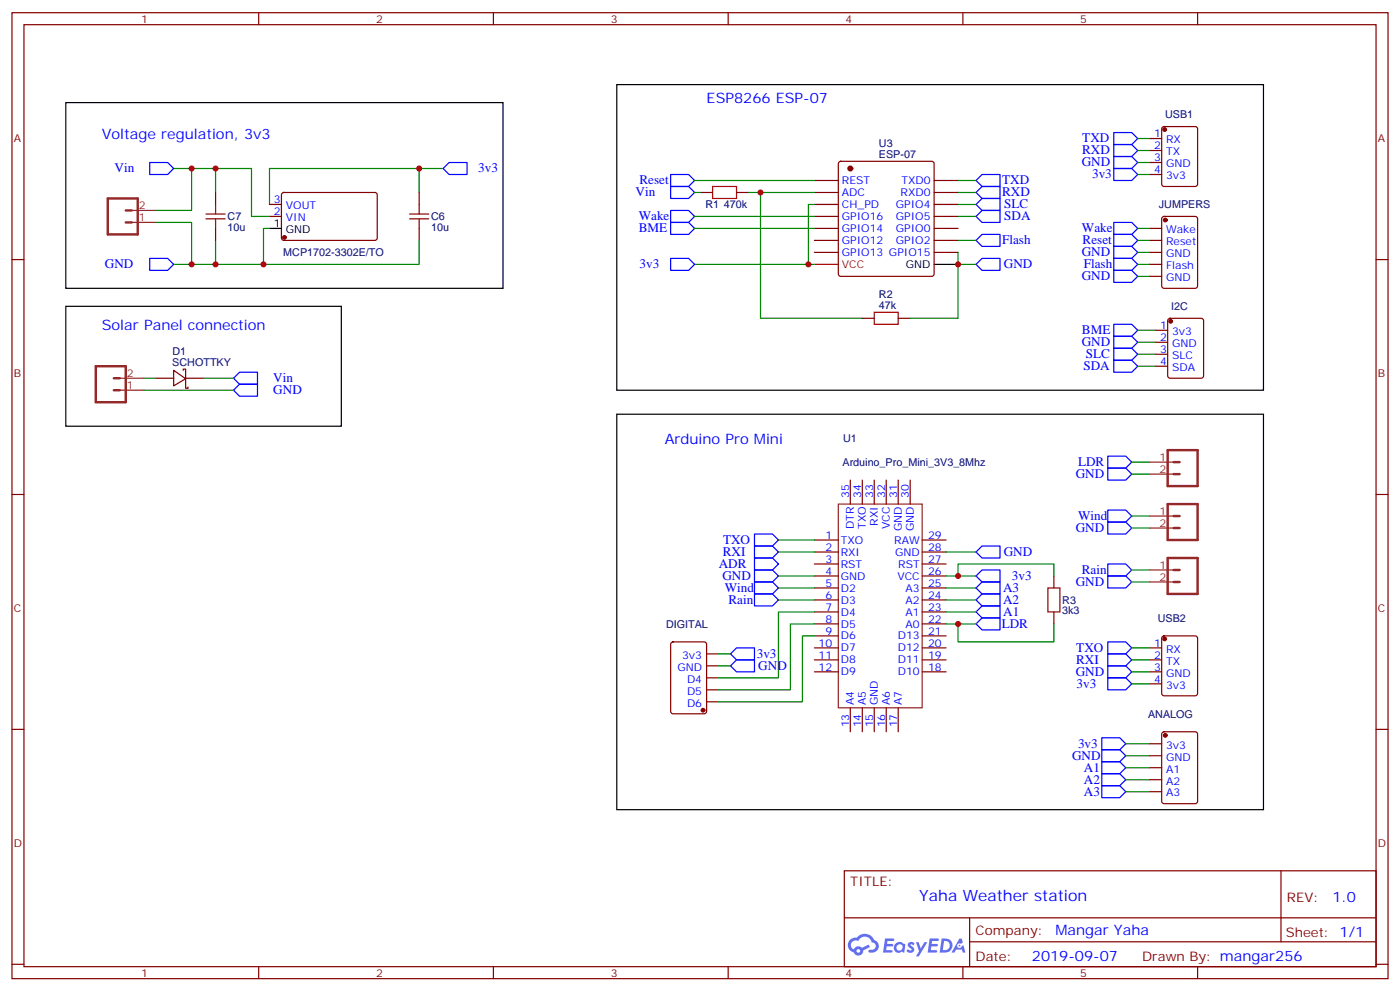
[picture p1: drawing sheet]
<svg xmlns="http://www.w3.org/2000/svg" width="412mm" height="292mm" viewBox="0 0 412 292" stroke-linecap="round" stroke-linejoin="round" font-family="sans-serif">
<g fill="none" stroke="#870000" stroke-width=".35">
<path d="M3.5 3.7h405.4v284.4h-405.4zM7.1 7.3h398.2v277.3h-398.2zM76.2 3.7v3.6M145.3 3.7v3.6M214.5 3.7v3.6M283.6 3.7v3.6M352.8 3.7v3.6M3.5 76.4h3.6M405.3 76.4h3.6M3.5 145.6h3.6M405.3 145.6h3.6M3.5 214.7h3.6"/>
<path d="M405.3 214.7h3.6M248.7 256.3h156.6v28.3h-156.6zM377.3 256.4v20.8M248.7 270.2h156.5M285.6 277.2h119.6M285.6 270.2v14.1M3.5 283.8h3.6M76.2 284.6v3.5M145.3 284.6v3.5M214.5 284.6v3.5M283.6 284.6v3.5M352.8 284.6v3.5"/>
<path d="M405.3 283.8h3.6"/>
</g>
<g fill="#5487ff">
<path d="M267.7 277.5a1.22 1.22 0 0 1 1.7 .3l-.4 .5a.47 .47 0 0 0-.3-.4 .47 .47 0 0 0-.5 .2l.1 .3a1.14 1.14 0 0 1 .8 1.7 1.14 1.14 0 0 1-1.9 0l-.2-.2 .5-.5 .7 .4a.29 .29 0 0 0 .3-.3 .29 .29 0 0 0-.2-.3 1.04 1.04 0 0 1-.6-1.7z"/>
<path d="M260.7 276.3h2.4l.3 .1-.2 .5-1.8 .1-.1 .9h1.5l.3 .3-.3 .4h-1.6l-.2 1.1h1.7l.2 .3-.2 .4h-2.6z"/>
<path d="M273.8 276.3h2.4l.3 .1-.1 .5-1.8 .1-.2 .9h1.6l.3 .3-.4 .4h-1.6l-.1 1.1h1.7l.2 .3-.2 .4h-2.6z"/>
<path d="M282.6 276.3h.7l.3 1.2-.6 .3a.69 .69 0 0 0-1 .3 .69 .69 0 0 0 .4 1 .69 .69 0 0 0 .9-.6l.5-.3 .6 2.2h-.8l-.2-.9h-1.8l-.5 .9h-.8z"/>
<path d="M269.8 277.3h.8l.6 1.9 1.1-1.9h.9l-2.6 4.2h-.8l.9-1.5z"/>
<path d="M277.4 276.3l-.6 4.1h1.3a2.11 2.11 0 0 0 2.5-2.1 2.11 2.11 0 0 0-2.5-2zM278.1 277a1.39 1.39 0 0 1 1.7 1.4 1.39 1.39 0 0 1-1.8 1.3h-.3z"/>
<path d="M263.7 277.9a1.54 1.54 0 0 0-.1 2.1 1.54 1.54 0 0 0 2.2 .2l.6 .2 .3-2.3-.2-.2-.4-.1a1.49 1.49 0 0 0-2.4 .1zM264 278.9a.94 .94 0 0 1 1.8 0 .94 .94 0 0 1-1.8 0z"/>
<path d="M250.4 276.6a2.18 2.18 0 0 0 1.1 3.8 1.44 1.44 0 0 0 1.6 .9 1.44 1.44 0 0 0 1.2-1.5l2-1-.5-.7-1.9 .9a1.47 1.47 0 0 0-2.4 .5 1.39 1.39 0 0 1-.7-2 1.39 1.39 0 0 1 2-.5 2.12 2.12 0 0 1 2.2-1.3 2.12 2.12 0 0 1 1.9 1.7 1.14 1.14 0 0 1 1.1 1.4 1.14 1.14 0 0 1-1.7 .8 .43 .43 0 0 0-.5 .3 .43 .43 0 0 0 .4 .5 1.98 1.98 0 0 0 2.5-1.2 1.98 1.98 0 0 0-1.2-2.5 3.1 3.1 0 0 0-5.3-.7l-.9 .1zM252.3 279.9a.55 .55 0 0 1 1.1 0 .55 .55 0 0 1-1.1 0z"/>
<circle cx="282.6" cy="278.4" r=".26"/>
</g>
<path d="M19.4 30.2h128.8v54.7h-128.8zM181.7 24.9h190.5v90h-190.5zM79.4 67.2h3.5M275.2 77.8h7M19.4 90.2h81.1v35.2h-81.1zM181.7 121.9h190.5v116.4h-190.5z" fill="none" stroke="#000" stroke-width=".35"/>
<g fill="none" stroke="#008700" stroke-width=".35">
<path d="M51.2 49.6h12.3v7.1M56.4 49.6v12.3h-10.5M63.5 49.6h10.6v14.1h5.3M123.5 56.7v-7.1h-44.1v10.6M123.5 49.6h7M204.6 53.1h35.3M204.6 56.7h1.8M220.5 56.7h19.4M224 56.7v37h30M282.2 53.1h5.3M282.2 56.7h5.3M335.1 51.4h3.6"/>
<path d="M335.1 47.8h3.6M335.1 44.3h3.6M335.1 40.8h3.6M45.9 65.5h10.5v12.3M63.5 70.8v7h-12.3M79.4 67.2h-1.8v10.6M123.5 70.8v7h-60M204.6 77.8h35.3M204.6 63.7h35.3M204.6 67.2h35.3M239.9 60.2h-1.8v17.6M282.2 74.3v3.5h5.3"/>
<path d="M282.2 77.8v15.9h-14.1M282.2 70.8h5.3M282.2 63.7h5.3M282.2 60.2h5.3M335.1 77.8h3.6M335.1 74.3h3.6M335.1 70.8h3.6M335.1 67.2h3.6M335.1 81.4h3.6M335.1 97.2h5.3M42.3 111.3h3.6M42.3 114.9h26.5"/>
<path d="M60 111.3h8.8M335.1 100.8h5.3M335.1 107.8h5.3M335.1 104.3h5.3M333.4 139.6h5.3M333.4 136h5.3M229.3 159h10.6M333.4 151.9h5.3M333.4 155.4h5.3M229.3 169.5h10.6M229.3 173.1h10.6M229.3 176.6h10.6"/>
<path d="M229.3 162.5h10.6M278.7 169.5h8.8M278.7 173.1h8.8M278.7 176.6h8.8M278.7 162.5h8.8M282.2 169.5v-3.5h28.2v3.5M333.4 167.8h5.3M333.4 171.3h5.3M211.7 192.5h3.5M211.7 196h3.5M239.9 180.1h-10.6v19.4h-17.6M239.9 183.7h-7.1v19.4h-21.1"/>
<path d="M239.9 187.2h-3.5v19.4h-24.7M278.7 183.7h8.8M278.7 180.1h8.8M282.2 183.7v5.2h28.2v-5.2M333.4 194.2h5.3M333.4 190.7h5.3M333.4 197.8h5.3M331.6 218.9h7.1M333.4 201.3h5.3M331.6 222.5h7.1M331.6 226h7.1M331.6 229.5h7.1"/>
<path d="M331.6 233h7.1"/>
</g>
<g fill="none" stroke="#00f" stroke-width=".35">
<path d="M328.1 39h5.3l1.7 1.8-1.7 1.7h-5.3zM44.1 47.8h5.3l1.8 1.8-1.8 1.8h-5.3zM130.5 49.6l1.8-1.8h5.3v3.6h-5.3zM197.6 51.4h5.2l1.8 1.7-1.8 1.8h-5.2zM197.6 54.9h5.2l1.8 1.8-1.8 1.7h-5.2zM287.5 53.1l1.8-1.7h5.3v3.5h-5.3zM287.5 56.7l1.8-1.8h5.3v3.5h-5.3zM328.1 49.6h5.3l1.7 1.8-1.7 1.7h-5.3zM328.1 46.1h5.3l1.7 1.7-1.7 1.8h-5.3zM328.1 42.5h5.3l1.7 1.8-1.7 1.8h-5.3zM44.1 76.1h5.3l1.8 1.7-1.8 1.8h-5.3zM197.6 76.1h5.2l1.8 1.7-1.8 1.8h-5.2z"/>
<path d="M197.6 61.9h5.2l1.8 1.8-1.8 1.8h-5.2zM197.6 65.5h5.2l1.8 1.7-1.8 1.8h-5.2zM287.5 77.8l1.8-1.7h5.3v3.5h-5.3zM287.5 70.8l1.8-1.8h5.3v3.5h-5.3zM287.5 60.2l1.8-1.8h5.3v3.5h-5.3zM287.5 63.7l1.8-1.8h5.3v3.6h-5.3zM328.1 79.6h5.3l1.7 1.8-1.7 1.7h-5.3zM328.1 72.5h5.3l1.7 1.8-1.7 1.8h-5.3zM328.1 69h5.3l1.7 1.8-1.7 1.7h-5.3zM328.1 76.1h5.3l1.7 1.7-1.7 1.8h-5.3zM328.1 65.5h5.3l1.7 1.7-1.7 1.8h-5.3zM328.1 95.5h5.3l1.7 1.7-1.7 1.8h-5.3z"/>
<path d="M328.1 99h5.3l1.7 1.8-1.7 1.7h-5.3zM68.8 114.9l1.8-1.8h5.2v3.5h-5.2zM68.8 111.3l1.8-1.7h5.2v3.5h-5.2zM328.1 102.5h5.3l1.7 1.8-1.7 1.7h-5.3zM328.1 106h5.3l1.7 1.8-1.7 1.8h-5.3zM326.3 137.8h5.3l1.8 1.8-1.8 1.7h-5.3zM326.3 134.3h5.3l1.8 1.7-1.8 1.8h-5.3zM222.2 157.2h5.3l1.8 1.8-1.8 1.7h-5.3zM326.3 150.1h5.3l1.8 1.8-1.8 1.8h-5.3zM326.3 153.7h5.3l1.8 1.7-1.8 1.8h-5.3zM222.2 167.8h5.3l1.8 1.7-1.8 1.8h-5.3zM222.2 171.3h5.3l1.8 1.8-1.8 1.7h-5.3z"/>
<path d="M222.2 174.8h5.3l1.8 1.8-1.8 1.8h-5.3zM222.2 160.7h5.3l1.8 1.8-1.8 1.8h-5.3zM222.2 164.3h5.3l1.8 1.7-1.8 1.8h-5.3zM287.5 169.5l1.8-1.7h5.3v3.5h-5.3zM287.5 162.5l1.8-1.8h5.3v3.6h-5.3zM287.5 173.1l1.8-1.8h5.3v3.5h-5.3zM287.5 176.6l1.8-1.8h5.3v3.6h-5.3zM326.3 166h5.3l1.8 1.8-1.8 1.7h-5.3zM326.3 169.5h5.3l1.8 1.8-1.8 1.8h-5.3zM215.2 192.5l1.8-1.8h5.2v3.5h-5.2zM215.2 196l1.8-1.8h5.2v3.6h-5.2zM287.5 183.7l1.8-1.8h5.3v3.5h-5.3z"/>
<path d="M287.5 180.1l1.8-1.7h5.3v3.5h-5.3zM326.3 196h5.3l1.8 1.8-1.8 1.7h-5.3zM326.3 199.5h5.3l1.8 1.8-1.8 1.8h-5.3zM326.3 192.5h5.3l1.8 1.7-1.8 1.8h-5.3zM326.3 188.9h5.3l1.8 1.8-1.8 1.8h-5.3zM324.6 217.2h5.2l1.8 1.7-1.8 1.8h-5.2zM324.6 231.3h5.2l1.8 1.7-1.8 1.8h-5.2zM324.6 227.8h5.2l1.8 1.7-1.8 1.8h-5.2zM324.6 224.2h5.2l1.8 1.8-1.8 1.8h-5.2zM324.6 220.7h5.2l1.8 1.8-1.8 1.7h-5.2z"/>
</g>
<path d="M209.9 54.9h7.1v3.5h-7.1zM60.7 64.4h5.6M60.7 63h5.6M63.5 60.2v2.8M63.5 64.4v2.8M120.6 64.4h5.7M120.6 63h5.7M123.5 60.2v2.8M123.5 64.4v2.8M257.5 91.9h7.1v3.6h-7.1zM308.7 173.1h3.5v7h-3.5z" fill="none" stroke="#a10000" stroke-width=".35"/>
<g fill="none" stroke="#870000" stroke-width=".35">
<path d="M342.4 37.5l.5-.2h9.2l.6 .4 .1 16.5-.5 .6-9.4 .1-.7-.5v-16.4zM63.5 56.7v3.5M83.1 56.9l.5-.2h27.1l.4 .7v12.9l-.7 .5-27.1-.1-.4-.6v-12.7zM123.5 56.7v3.5M206.4 56.7h3.5M217 56.7h3.5M239.9 53.1h7M239.9 56.7h7M247.2 47.7l.4-.2h26.9l.5 .2 .2 .5v32.4l-.3 .5-.4 .3h-26.9l-.4-.3-.3-.5v-32.4zM275.2 53.1h7M275.2 56.7h7M338.7 40.8h3.5"/>
<path d="M338.7 44.3h3.5M338.7 47.8h3.5M338.7 51.4h3.5M63.5 67.2v3.6M79.4 63.7h3.5M79.4 60.2h3.5M123.5 67.2v3.6M239.9 63.7h7M239.9 60.2h7M239.9 67.2h7M239.9 70.8h7M239.9 74.3h7"/>
<path d="M275.2 63.7h7M275.2 60.2h7M275.2 67.2h7M275.2 70.8h7M275.2 74.3h7M338.7 67.2h3.5M338.7 70.8h3.5M338.7 74.3h3.5M338.7 77.8h3.5M342.4 63.9l.5-.2h9.2l.6 .4 .1 20.1-.5 .6-9.4 .1-.7-.5v-20zM254 93.7h3.5M264.6 93.7h3.5"/>
<path d="M338.7 81.4h3.5M340.4 97.2h3.6M344.2 93.9l.5-.2h9.1l.7 .4v16.5l-.4 .7h-9.4l-.7-.4v-16.5zM45.9 111.3h5.3M51.2 109l3.5 2.5-3.5 2.1zM54 109v-.3h.7v5.6h.7v-.4M54.7 111.3h5.3M340.4 100.8h3.6M340.4 104.3h3.6M340.4 107.8h3.6M239.9 159h7M250.5 141.3v7.1"/>
<path d="M254 141.3v7.1M257.5 141.3v7.1M261.1 141.3v7.1M264.6 141.3v7.1M268.1 141.3v7.1M271.6 159h7.1M239.9 162.5h7M239.9 166h7M239.9 169.5h7M239.9 173.1h7M239.9 176.6h7M271.6 162.5h7.1"/>
<path d="M271.6 166h7.1M271.6 169.5h7.1M271.6 173.1h7.1M271.6 176.6h7.1M310.4 169.5v3.6M197.8 189.2l.5-.3h9.1l.7 .5v20l-.4 .7h-9.4l-.7-.4v-20zM208.1 199.5h3.6M208.1 196h3.6M208.1 192.5h3.6M239.9 180.1h7M239.9 183.7h7M239.9 187.2h7"/>
<path d="M239.9 190.7h7M239.9 194.2h7M239.9 197.8h7M271.6 180.1h7.1M271.6 183.7h7.1M271.6 187.2h7.1M271.6 190.7h7.1M271.6 194.2h7.1M271.6 197.8h7.1M310.4 180.1v3.6M338.7 190.7h3.5M338.7 194.2h3.5"/>
<path d="M338.7 197.8h3.5M342.4 187.4l.5-.2h9.2l.6 .4 .1 16.5-.5 .7h-9.4l-.7-.4v-16.5zM208.1 206.6h3.6M208.1 203.1h3.6M250.5 208.4v7M254 208.4v7M257.5 208.4v7M261.1 208.4v7M264.6 208.4v7M338.7 201.3h3.5M338.7 218.9h3.5M342.4 215.6l.5-.2h9.2l.6 .4 .1 20.1-.5 .6-9.4 .1-.7-.5v-20z"/>
<path d="M338.7 222.5h3.5M338.7 226h3.5M338.7 229.5h3.5M338.7 233h3.5"/>
</g>
<g fill="#870000" stroke="#870000" stroke-width=".35">
<circle cx="83.8" cy="69.9" r=".53"/>
<circle cx="250.5" cy="49.6" r=".71"/>
<circle cx="343.3" cy="64.8" r=".53"/>
<circle cx="343.1" cy="38.1" r=".53"/>
<circle cx="344.8" cy="94.6" r=".53"/>
<circle cx="343.1" cy="188.1" r=".53"/>
<circle cx="207.1" cy="209.1" r=".53"/>
<circle cx="343.3" cy="216.5" r=".53"/>
</g>
<g fill="none" stroke="#8c2424" stroke-width=".71">
<path d="M31.7 58.4h8.9v10.6h-8.9zM37 61.9h1.8M37 65.5h1.8M28.2 107.8h8.8v10.6h-8.8zM33.5 111.3h1.8M33.5 114.9h1.8M344 132.5h8.8v10.6h-8.8zM345.7 139.6h1.8M345.7 136h1.8M344 148.4h8.8v10.6h-8.8zM345.7 155.4h1.8M345.7 151.9h1.8"/>
<path d="M344 164.3h8.8v10.5h-8.8zM345.7 171.3h1.8M345.7 167.8h1.8"/>
</g>
<path d="M38.8 65.5h7.1M38.8 61.9h7.1M35.3 114.9h7M35.3 111.3h7M338.7 136h7M338.7 139.6h7M246.9 148.4h24.7v60h-24.7zM338.7 151.9h7M338.7 155.4h7M338.7 167.8h7M338.7 171.3h7" fill="none" stroke="#8c2424" stroke-width=".35"/>
<path d="M239.9 77.8h7" fill="none" stroke="#f00" stroke-width=".35"/>
<g fill="#c00">
<circle cx="224" cy="56.7" r=".88"/>
<circle cx="282.2" cy="169.5" r=".88"/>
<circle cx="56.4" cy="77.8" r=".88"/>
<circle cx="63.5" cy="49.6" r=".88"/>
<circle cx="63.5" cy="77.8" r=".88"/>
<circle cx="123.5" cy="49.6" r=".88"/>
<circle cx="77.6" cy="77.8" r=".88"/>
<circle cx="56.4" cy="49.6" r=".88"/>
<circle cx="282.2" cy="77.8" r=".88"/>
<circle cx="238.1" cy="77.8" r=".88"/>
<circle cx="282.2" cy="183.7" r=".88"/>
</g>
<text font-size="4.6" fill="#00f" x="270.8" y="265.4">Yaha Weather station</text>
<g font-size="4.2" fill="#00f">
<text x="208.1" y="30.2">ESP8266 ESP-07</text>
<text x="30" y="40.8">Voltage regulation, 3v3</text>
<text x="30" y="97.2">Solar Panel connection</text>
<text x="195.8" y="130.7">Arduino Pro Mini</text>
<text x="392.5" y="265.6">1.0</text>
<text x="310.9" y="275.2">Mangar Yaha</text>
<text x="304" y="283">2019-09-07</text>
</g>
<g font-size="3.9" fill="#00f">
<text x="318.8" y="41.9">TXD</text>
<text x="318.8" y="45.4">RXD</text>
<text x="33.7" y="50.7">Vin</text>
<text x="140.9" y="50.7">3v3</text>
<text x="318.6" y="49">GND</text>
<text x="321.7" y="52.5">3v3</text>
<text x="187.2" y="57.8">Vin</text>
<text x="188.4" y="54.2">Reset</text>
<text x="295.2" y="54.3">TXD</text>
<text x="295.2" y="57.8">RXD</text>
<text x="188.2" y="64.8">Wake</text>
<text x="295.8" y="61.3">SLC</text>
<text x="295.8" y="64.8">SDA</text>
<text x="188.2" y="68.4">BME</text>
<text x="295.2" y="71.9">Flash</text>
<text x="318.7" y="68.4">Wake</text>
<text x="318.9" y="71.9">Reset</text>
<text x="318.6" y="75.4">GND</text>
<text x="30.9" y="78.9">GND</text>
<text x="188.4" y="78.9">3v3</text>
<text x="295.7" y="78.9">GND</text>
<text x="318.6" y="82.5">GND</text>
<text x="319.2" y="79">Flash</text>
<text x="318.6" y="101.9">GND</text>
<text x="318.7" y="98.3">BME</text>
<text x="319.9" y="105.4">SLC</text>
<text x="80.5" y="112.5">Vin</text>
<text x="319.1" y="108.9">SDA</text>
<text x="80.5" y="116">GND</text>
<text x="317.5" y="137.2">LDR</text>
<text x="316.9" y="140.7">GND</text>
<text x="317.5" y="153">Wind</text>
<text x="213" y="160.1">TXO</text>
<text x="316.9" y="156.6">GND</text>
<text x="211.7" y="167.1">ADR</text>
<text x="212.9" y="163.6">RXI</text>
<text x="295.7" y="163.6">GND</text>
<text x="212.8" y="170.7">GND</text>
<text x="298.1" y="170.7">3v3</text>
<text x="316.9" y="172.4">GND</text>
<text x="318.7" y="168.9">Rain</text>
<text x="213.5" y="174.2">Wind</text>
<text x="214.6" y="177.7">Rain</text>
<text x="295.5" y="174.2">A3</text>
<text x="295.5" y="177.7">A2</text>
<text x="295.1" y="184.8">LDR</text>
<text x="295.5" y="181.3">A1</text>
<text x="317" y="191.8">TXO</text>
<text x="222.9" y="193.6">3v3</text>
<text x="223.4" y="197.1">GND</text>
<text x="317" y="195.4">RXI</text>
<text x="316.9" y="198.9">GND</text>
<text x="317.1" y="202.4">3v3</text>
<text x="317.5" y="220.1">3v3</text>
<text x="315.8" y="223.6">GND</text>
<text x="319.3" y="227.1">A1</text>
<text x="319.3" y="230.6">A2</text>
<text x="319.3" y="234.2">A3</text>
</g>
<g font-size="3.9" fill="#800">
<text x="250.5" y="260.9">TITLE:</text>
<text x="379.1" y="265.6">REV:</text>
<text x="287.4" y="275.1">Company:</text>
<text x="378.7" y="275.7">Sheet: 1/1</text>
<text x="287.4" y="282.8">Date:</text>
<text x="336.4" y="282.9">Drawn By: mangar256</text>
</g>
<g font-size="3.2" fill="#800">
<text x="41.6" y="6.7">1</text>
<text x="110.8" y="6.7">2</text>
<text x="179.9" y="6.7">3</text>
<text x="249.1" y="6.7">4</text>
<text x="318.2" y="6.7">5</text>
<text x="4.1" y="41.8">A</text>
<text x="405.9" y="41.8">A</text>
<text x="4.1" y="111">B</text>
<text x="405.9" y="111">B</text>
<text x="4.1" y="180.1">C</text>
<text x="405.9" y="180.1">C</text>
<text x="4.1" y="249.3">D</text>
<text x="405.9" y="249.3">D</text>
<text x="41.6" y="287.5">1</text>
<text x="110.8" y="287.5">2</text>
<text x="179.9" y="287.5">3</text>
<text x="249.1" y="287.5">4</text>
<text x="318.2" y="287.5">5</text>
</g>
<g font-size="3.2" fill="#000080">
<text x="343.2" y="34.9">USB1</text>
<text x="258.9" y="46.4">ESP-07</text>
<text x="258.9" y="43.3">U3</text>
<text x="67" y="64.8">C7</text>
<text x="127" y="64.8">C6</text>
<text x="207.8" y="61.3">R1</text>
<text x="213.2" y="61.3">470k</text>
<text x="341.4" y="61.3">JUMPERS</text>
<text x="67" y="67.9">10u</text>
<text x="127" y="67.9">10u</text>
<text x="83.4" y="75.4">MCP1702-3302E/TO</text>
<text x="258.9" y="87.8">R2</text>
<text x="258.9" y="90.9">47k</text>
<text x="344.9" y="91.3">I2C</text>
<text x="50.8" y="107.6">SCHOTTKY</text>
<text x="50.8" y="104.5">D1</text>
<text x="248.4" y="130.1">U1</text>
<text x="248.2" y="137.2">Arduino_Pro_Mini_3V3_8Mhz</text>
<text x="312.9" y="177.7">R3</text>
<text x="196.2" y="184.8">DIGITAL</text>
<text x="312.9" y="180.8">3k3</text>
<text x="341" y="183">USB2</text>
<text x="338.2" y="211.2">ANALOG</text>
</g>
<g font-size="3.2" fill="#00f">
<text x="340" y="40.4">1</text>
<text x="340" y="44">2</text>
<text x="340" y="47.5">3</text>
<text x="343.5" y="42.2">RX</text>
<text x="343.5" y="45.7">TX</text>
<text x="340" y="51">4</text>
<text x="343.5" y="49.2">GND</text>
<text x="343.5" y="52.8">3v3</text>
<text x="80.7" y="59.8">3</text>
<text x="248" y="54.2">REST</text>
<text x="248" y="57.7">ADC</text>
<text x="265.3" y="57.7">RXD0</text>
<text x="265.5" y="54.2">TXD0</text>
<text x="80.7" y="63.4">2</text>
<text x="84.2" y="65.1">VIN</text>
<text x="84.2" y="61.6">VOUT</text>
<text x="248" y="61.2">CH_PD</text>
<text x="248" y="64.8">GPIO16</text>
<text x="263.9" y="64.8">GPIO5</text>
<text x="263.9" y="61.2">GPIO4</text>
<text x="248" y="68.3">GPIO14</text>
<text x="248" y="71.8">GPIO12</text>
<text x="263.9" y="71.8">GPIO2</text>
<text x="263.9" y="68.3">GPIO0</text>
<text x="343.5" y="68.7">Wake</text>
<text x="248" y="75.4">GPIO13 GPIO15</text>
<text x="343.5" y="72.2">Reset</text>
<text x="343.5" y="75.7">GND</text>
<text x="343.5" y="79.2">Flash</text>
<text x="343.5" y="82.8">GND</text>
<text x="341.8" y="96.9">1</text>
<text x="341.8" y="100.4">2</text>
<text x="345.3" y="98.6">3v3</text>
<text x="341.8" y="103.9">3</text>
<text x="341.8" y="107.5">4</text>
<text x="345.3" y="102.2">GND</text>
<text x="345.3" y="105.7">SLC</text>
<text x="345.3" y="109.2">SDA</text>
<text x="250.1" y="146.6" transform="rotate(-90 250.1 146.6)">35</text>
<text x="253.6" y="146.6" transform="rotate(-90 253.6 146.6)">34</text>
<text x="257.2" y="146.6" transform="rotate(-90 257.2 146.6)">33</text>
<text x="260.7" y="146.6" transform="rotate(-90 260.7 146.6)">32</text>
<text x="264.2" y="146.6" transform="rotate(-90 264.2 146.6)">31</text>
<text x="267.8" y="146.6" transform="rotate(-90 267.8 146.6)">30</text>
<text x="251.5" y="155.7" transform="rotate(-90 251.5 155.7)">DTR</text>
<text x="255.1" y="155.7" transform="rotate(-90 255.1 155.7)">TXO</text>
<text x="258.6" y="154.8" transform="rotate(-90 258.6 154.8)">RXI</text>
<text x="262.1" y="155.7" transform="rotate(-90 262.1 155.7)">VCC</text>
<text x="243.2" y="158.6">1</text>
<text x="247.6" y="160">TXO</text>
<text x="263.4" y="160">RAW</text>
<text x="265.6" y="156.4" transform="rotate(-90 265.6 156.4)">GND</text>
<text x="269.2" y="156.4" transform="rotate(-90 269.2 156.4)">GND</text>
<text x="273.4" y="158.6">29</text>
<text x="243.2" y="162.1">2</text>
<text x="243.2" y="165.7">3</text>
<text x="247.6" y="163.5">RXI</text>
<text x="247.6" y="167.1">RST</text>
<text x="263.7" y="163.5">GND</text>
<text x="264.6" y="167.1">RST</text>
<text x="273.4" y="165.7">27</text>
<text x="273.4" y="162.1">28</text>
<text x="243.2" y="169.2">4</text>
<text x="243.2" y="172.7">5</text>
<text x="247.6" y="170.6">GND</text>
<text x="264.3" y="170.6">VCC</text>
<text x="273.4" y="172.7">25</text>
<text x="273.4" y="169.2">26</text>
<text x="243.2" y="176.2">6</text>
<text x="243.2" y="179.8">7</text>
<text x="247.6" y="174.1">D2</text>
<text x="247.6" y="177.7">D3</text>
<text x="266.7" y="177.7">A2</text>
<text x="266.7" y="174.1">A3</text>
<text x="273.4" y="179.8">23</text>
<text x="273.4" y="176.2">24</text>
<text x="243.2" y="183.3">8</text>
<text x="247.6" y="181.2">D4</text>
<text x="247.6" y="184.7">D5</text>
<text x="266.7" y="184.7">A0</text>
<text x="266.7" y="181.2">A1</text>
<text x="273.4" y="183.3">22</text>
<text x="241.1" y="190.4">10</text>
<text x="243.2" y="186.8">9</text>
<text x="247.6" y="188.2">D6</text>
<text x="247.6" y="191.8">D7</text>
<text x="264.5" y="191.8">D12</text>
<text x="264.5" y="188.2">D13</text>
<text x="273.4" y="190.4">20</text>
<text x="273.4" y="186.8">21</text>
<text x="340" y="190.4">1</text>
<text x="199.6" y="197.4">GND</text>
<text x="200.9" y="193.9">3v3</text>
<text x="241.1" y="193.9">11</text>
<text x="241.1" y="197.4">12</text>
<text x="247.6" y="195.3">D8</text>
<text x="264.5" y="195.3">D11</text>
<text x="273.4" y="197.4">18</text>
<text x="273.4" y="193.9">19</text>
<text x="340" y="193.9">2</text>
<text x="340" y="197.4">3</text>
<text x="343.5" y="192.1">RX</text>
<text x="343.5" y="195.7">TX</text>
<text x="202.4" y="200.9">D4</text>
<text x="247.6" y="198.8">D9</text>
<text x="264.5" y="198.8">D10</text>
<text x="340" y="200.9">4</text>
<text x="343.5" y="199.2">GND</text>
<text x="343.5" y="202.7">3v3</text>
<text x="202.4" y="208">D6</text>
<text x="202.4" y="204.5">D5</text>
<text x="251.5" y="207.6" transform="rotate(-90 251.5 207.6)">A4</text>
<text x="255.1" y="207.6" transform="rotate(-90 255.1 207.6)">A5</text>
<text x="258.6" y="207.6" transform="rotate(-90 258.6 207.6)">GND</text>
<text x="262.1" y="207.6" transform="rotate(-90 262.1 207.6)">A6</text>
<text x="265.6" y="207.6" transform="rotate(-90 265.6 207.6)">A7</text>
<text x="250.1" y="214.1" transform="rotate(-90 250.1 214.1)">13</text>
<text x="253.6" y="214.1" transform="rotate(-90 253.6 214.1)">14</text>
<text x="257.2" y="214.1" transform="rotate(-90 257.2 214.1)">15</text>
<text x="260.7" y="214.1" transform="rotate(-90 260.7 214.1)">16</text>
<text x="264.2" y="214.1" transform="rotate(-90 264.2 214.1)">17</text>
<text x="343.5" y="220.3">3v3</text>
<text x="343.5" y="223.9">GND</text>
<text x="343.5" y="227.4">A1</text>
<text x="343.5" y="230.9">A2</text>
<text x="343.5" y="234.5">A3</text>
</g>
<g font-size="3.2" fill="#8d2323">
<text x="40.9" y="65.1">1</text>
<text x="40.9" y="61.6">2</text>
<text x="37.4" y="111">2</text>
<text x="37.4" y="114.5">1</text>
<text x="341.6" y="135.7">1</text>
<text x="341.6" y="139.2">2</text>
<text x="341.6" y="151.6">1</text>
<text x="341.6" y="155.1">2</text>
<text x="341.6" y="167.4">1</text>
<text x="341.6" y="171">2</text>
</g>
<g font-size="3.2">
<text x="80.7" y="66.9">1</text>
<text x="84.2" y="68.7">GND</text>
<text x="266.8" y="78.9">GND</text>
</g>
<text font-size="3.2" fill="#f00" x="248" y="78.9">VCC</text>
</svg>
